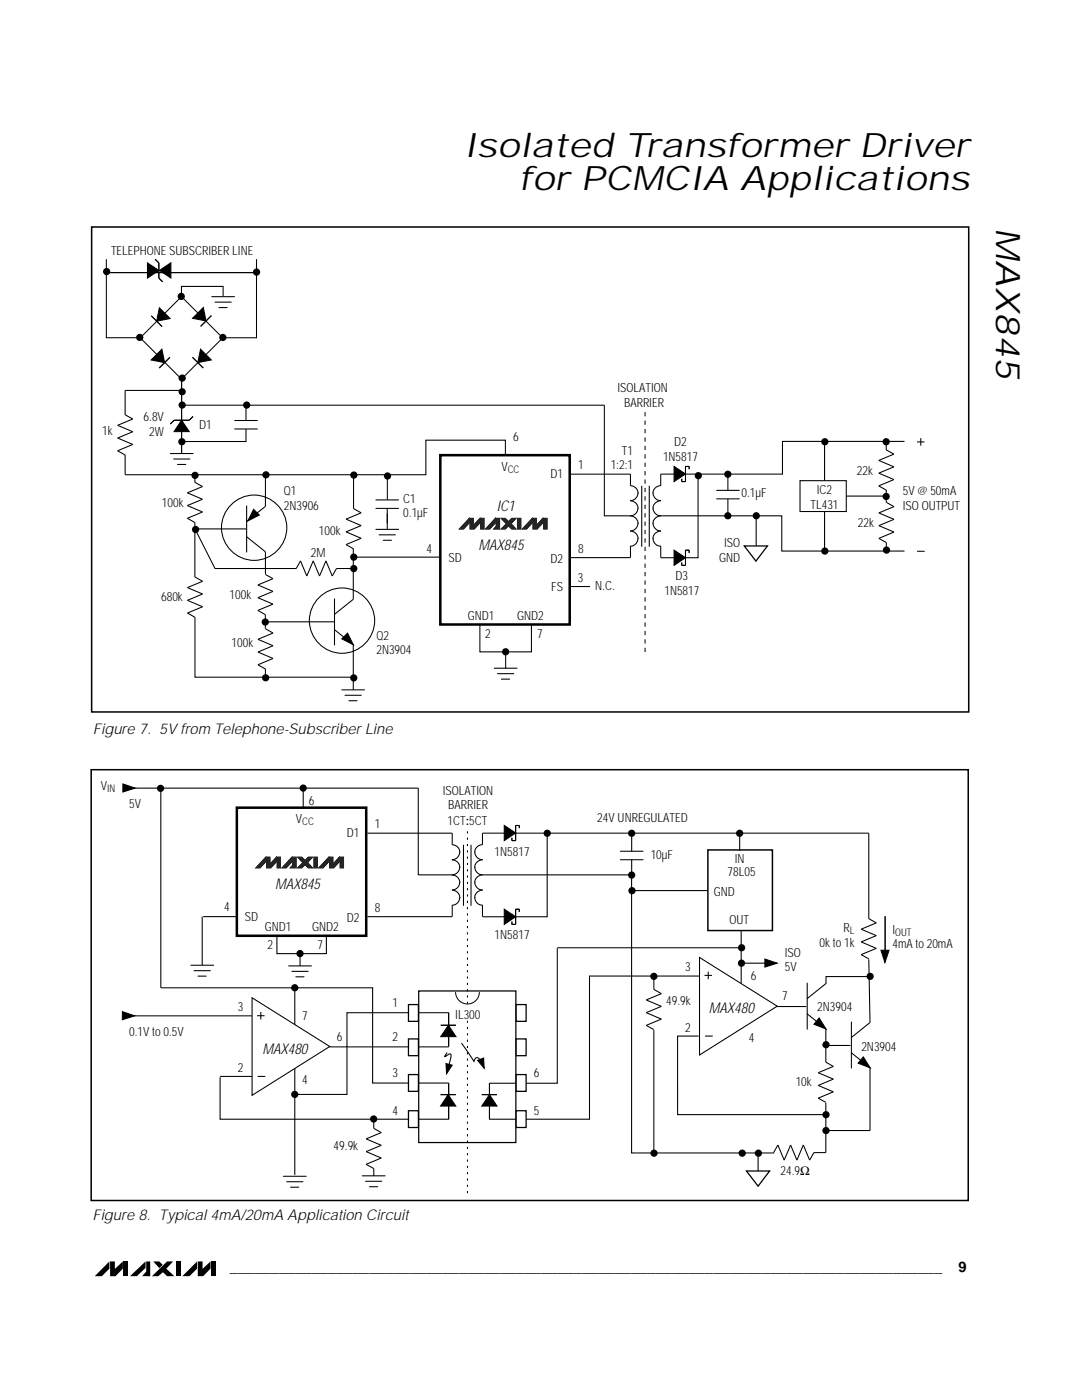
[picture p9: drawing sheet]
<svg xmlns="http://www.w3.org/2000/svg" width="216mm" height="279mm" viewBox="0 0 216 279" stroke-linecap="round" stroke-linejoin="round" font-family="sans-serif">
<path d="M21.8 251.7v1.5l-1.5 1.5h-1.4zM22 251.7l.9 .1v1.4l1.6-1.5v1.5l-1.5 1.5h-1zM24.7 251.8h.9v2.9h-.9zM26 254.7l3-3v1.3l-1.7 1.7zM29.2 251.7h.8v3h-1.6l.8-.9zM30.6 251.7h1.2l.7 .7-.7 .7zM30.3 254.7l3-3h1.2l-1.3 1.5 1.6 1.5h-1.5l-.8-.8-.9 .8zM35.1 251.8h1v2.9h-1zM39.3 251.7v1.5l-1.5 1.5h-1.4zM39.5 251.8h.9v1.4l1.6-1.5v1.5l-1.5 1.5h-1zM42.2 251.8h.9v2.9h-.9z" fill="#000"/>
<path d="M25 77.9h11.2M36.3 80.9h84.3M100.8 90.7v-2.9h-15.8v6.9h-60.1M180.5 88.1h-24.4v6.5h-24.3M150.9 103.1v5.8" fill="none" stroke="#000" stroke-width=".21"/>
<path d="M148.5 109h4.6l-2.3 3z" fill="#fff"/>
<path d="M148.5 109h4.6l-2.3 3z" fill="none" stroke="#000" stroke-width=".25"/>
<g fill="none" stroke="#000" stroke-width=".21">
<path d="M75 99.8h4.5M77.3 94.8v4.9M120.6 80.9v22l5.2 .1a1.58 1.58 0 0 1 1.5 1.5M125.8 99.9a1.58 1.58 0 0 1 1.5 1.5M125.8 96.9a1.58 1.58 0 0 1 1.5 1.5M125.8 94.6v2.3M127.3 98.4a1.54 1.54 0 0 1-1.5 1.5M128.1 96.9v12.2M129.6 96.9v12.2M130.3 98.4a1.49 1.49 0 0 0 1.5 1.5M131.8 99.9a1.53 1.53 0 0 0-1.5 1.5M131.8 96.9a1.53 1.53 0 0 0-1.5 1.5"/>
<path d="M131.8 94.6v2.3M134.5 93.1l2.3 1.5-2.3 1.5zM136 95.6v.5h.8M137.5 93.6v-.5h-.7v3M139.3 94.9v16.4h-7.5v-2.3a1.49 1.49 0 0 1-1.5-1.5M143 97.9h4.5M143 99.6h4.5M145.2 95v2.9M145.2 99.6v2.9M75 101.5h4.5M75 105.6h4.5M75.7 106.7h3.2"/>
<path d="M76.5 107.8h1.6M77.3 101.5v4.2M125.8 106a1.58 1.58 0 0 1 1.5 1.5M127.3 107.5a1.54 1.54 0 0 1-1.5 1.5v2.3M127.3 104.4a1.54 1.54 0 0 1-1.5 1.5M127.3 101.4a1.54 1.54 0 0 1-1.5 1.5M130.3 104.5a1.52 1.52 0 0 1 1.5-1.5l24.2-.1v7.1h24.5M130.3 104.4a1.49 1.49 0 0 0 1.5 1.5M130.3 101.4a1.49 1.49 0 0 0 1.5 1.5M131.8 106a1.53 1.53 0 0 0-1.5 1.5M134.5 109.8l2.3 1.5-2.3 1.5zM136 112.3v.5h.8"/>
<path d="M137.5 110.3v-.5h-.7v3"/>
</g>
<g fill="#000">
<path d="M136 95.6v.5zM136 96.1h.8zM134.5 93.1l2.3 1.5-2.3 1.5zM137.5 93.1v.5zM136.8 93.1h.7zM136 112.3v.5zM136 112.8h.8zM134.5 109.8l2.3 1.5-2.3 1.5zM137.5 109.8v.5zM136.8 109.8h.7z"/>
<circle cx="139.3" cy="94.9" r=".72"/>
<circle cx="145.2" cy="94.6" r=".72"/>
<circle cx="164.6" cy="88.2" r=".72"/>
<circle cx="176.8" cy="99.1" r=".72"/>
<circle cx="176.8" cy="88.2" r=".72"/>
<circle cx="145.2" cy="102.9" r=".72"/>
<circle cx="150.9" cy="102.9" r=".72"/>
<circle cx="164.6" cy="110" r=".72"/>
<circle cx="176.9" cy="109.8" r=".72"/>
</g>
<path d="M136.8 93.1v3M136.8 109.8v3" fill="none" stroke="#000" stroke-width=".2"/>
<path d="M87.9 90.8h25.8v33.8h-25.8z" fill="#fff"/>
<path d="M87.9 90.8h25.8v33.8h-25.8z" fill="none" stroke="#000" stroke-width=".5"/>
<path d="M68.2 137.7h4.5M68.8 138.8h3.3M69.6 139.8h1.7M98.6 133.4h4.6M99.3 134.4h3.2M100.1 135.5h1.6M100.9 130.2v3.2" fill="none" stroke="#000" stroke-width=".21"/>
<path d="M93.6 103.5v.8l-1.1 1.3h-.8z" fill="#231f20"/>
<path d="M93.6 103.5v.8l-1.1 1.3h-.8z" fill="none" stroke="#231f20" stroke-width=".2"/>
<path d="M93.6 103.5v.8l-1.1 1.3h-.8z" fill="#231f20"/>
<path d="M93.6 103.5v.8l-1.1 1.3h-.8z" fill="none" stroke="#231f20" stroke-width=".2"/>
<path d="M93.8 103.5h.7v1.4l1.3-1.4v.8l-1.2 1.3h-.8z" fill="#231f20"/>
<path d="M93.8 103.5h.7v1.4l1.3-1.4v.8l-1.2 1.3h-.8z" fill="none" stroke="#231f20" stroke-width=".2"/>
<path d="M93.8 103.5h.7v1.4l1.3-1.4v.8l-1.2 1.3h-.8z" fill="#231f20"/>
<path d="M93.8 103.5h.7v1.4l1.3-1.4v.8l-1.2 1.3h-.8z" fill="none" stroke="#231f20" stroke-width=".2"/>
<path d="M95.9 103.5h.7v2.1h-.7z" fill="#231f20"/>
<path d="M95.9 103.5h.7v2.1h-.7z" fill="none" stroke="#231f20" stroke-width=".2"/>
<path d="M95.9 103.5h.7v2.1h-.7z" fill="#231f20"/>
<path d="M95.9 103.5h.7v2.1h-.7z" fill="none" stroke="#231f20" stroke-width=".2"/>
<path d="M98.9 103.5v.8l-1.2 1.3h-.8z" fill="#231f20"/>
<path d="M98.9 103.5v.8l-1.2 1.3h-.8z" fill="none" stroke="#231f20" stroke-width=".2"/>
<path d="M98.9 103.5v.8l-1.2 1.3h-.8z" fill="#231f20"/>
<path d="M98.9 103.5v.8l-1.2 1.3h-.8z" fill="none" stroke="#231f20" stroke-width=".2"/>
<path d="M99 103.5h.7v2.1h-1.2l.5-.6z" fill="#231f20"/>
<path d="M99 103.5h.7v2.1h-1.2l.5-.6z" fill="none" stroke="#231f20" stroke-width=".2"/>
<path d="M99 103.5h.7v2.1h-1.2l.5-.6z" fill="#231f20"/>
<path d="M99 103.5h.7v2.1h-1.2l.5-.6z" fill="none" stroke="#231f20" stroke-width=".2"/>
<path d="M102.1 103.5h.8l-.9 1 .9 1.1h-.8l-.6-.7-.7 .7h-.8z" fill="#231f20"/>
<path d="M102.1 103.5h.8l-.9 1 .9 1.1h-.8l-.6-.7-.7 .7h-.8z" fill="none" stroke="#231f20" stroke-width=".2"/>
<path d="M102.1 103.5h.8l-.9 1 .9 1.1h-.8l-.6-.7-.7 .7h-.8z" fill="#231f20"/>
<path d="M102.1 103.5h.8l-.9 1 .9 1.1h-.8l-.6-.7-.7 .7h-.8z" fill="none" stroke="#231f20" stroke-width=".2"/>
<path d="M100 103.5h.8l.6 .5-.5 .4z" fill="#231f20"/>
<path d="M100 103.5h.8l.6 .5-.5 .4z" fill="none" stroke="#231f20" stroke-width=".2"/>
<path d="M100 103.5h.8l.6 .5-.5 .4z" fill="#231f20"/>
<path d="M100 103.5h.8l.6 .5-.5 .4z" fill="none" stroke="#231f20" stroke-width=".2"/>
<path d="M103.3 103.5h.6v2.1h-.6z" fill="#231f20"/>
<path d="M103.3 103.5h.6v2.1h-.6z" fill="none" stroke="#231f20" stroke-width=".2"/>
<path d="M103.3 103.5h.6v2.1h-.6z" fill="#231f20"/>
<path d="M103.3 103.5h.6v2.1h-.6z" fill="none" stroke="#231f20" stroke-width=".2"/>
<path d="M106.2 103.5v.8l-1.1 1.3h-.9z" fill="#231f20"/>
<path d="M106.2 103.5v.8l-1.1 1.3h-.9z" fill="none" stroke="#231f20" stroke-width=".2"/>
<path d="M106.2 103.5v.8l-1.1 1.3h-.9z" fill="#231f20"/>
<path d="M106.2 103.5v.8l-1.1 1.3h-.9z" fill="none" stroke="#231f20" stroke-width=".2"/>
<path d="M106.4 103.5h.6v1.4l1.3-1.4v.8l-1.1 1.3h-.8z" fill="#231f20"/>
<path d="M106.4 103.5h.6v1.4l1.3-1.4v.8l-1.1 1.3h-.8z" fill="none" stroke="#231f20" stroke-width=".2"/>
<path d="M106.4 103.5h.6v1.4l1.3-1.4v.8l-1.1 1.3h-.8z" fill="#231f20"/>
<path d="M106.4 103.5h.6v1.4l1.3-1.4v.8l-1.1 1.3h-.8z" fill="none" stroke="#231f20" stroke-width=".2"/>
<path d="M108.5 103.5h.7v2.1h-.7z" fill="#231f20"/>
<path d="M108.5 103.5h.7v2.1h-.7z" fill="none" stroke="#231f20" stroke-width=".2"/>
<path d="M108.5 103.5h.7v2.1h-.7z" fill="#231f20"/>
<path d="M108.5 103.5h.7v2.1h-.7z" fill="none" stroke="#231f20" stroke-width=".2"/>
<g fill="#000">
<path d="M29.4 52.5l2.3 1.5-2.3 1.5zM30.9 51.7l.8 .8zM31.8 54l2.3-1.5v3zM31.7 55.5l.7 .7zM30.2 63l2.1 2.2zM31.8 61.4l2.1 2.2-2.6 .5zM30.2 71.8l2.1-2.1 .5 2.7zM31.8 73.4l2.1-2.1zM38.4 71.3l2.1 2.1zM40 69.7l2.2 2.1-2.7 .6zM38.4 63.5l2.2-2.1 .5 2.6zM40 65.1l2.2-2.1z"/>
<path d="M34.7 83.9l-.7 .7zM36.2 83.9l1.6 2.2h-3.1zM38.5 83.1l-.7 .8zM50.6 101.7l1.1 1.1-2.2 1.2zM68.2 127.5l1.1-1.1 1.2 2.3z"/>
<circle cx="21.3" cy="54.2" r=".72"/>
<circle cx="36.2" cy="59.2" r=".72"/>
<circle cx="51.2" cy="54.3" r=".72"/>
<circle cx="27.9" cy="67.3" r=".72"/>
<circle cx="36.3" cy="75.5" r=".72"/>
<circle cx="36.3" cy="78.2" r=".72"/>
<circle cx="44.5" cy="67.3" r=".72"/>
<circle cx="36.3" cy="88.2" r=".72"/>
<circle cx="36.3" cy="80.8" r=".72"/>
<circle cx="38.9" cy="94.9" r=".72"/>
<circle cx="49.2" cy="80.8" r=".72"/>
<circle cx="53.1" cy="94.8" r=".72"/>
<circle cx="70.6" cy="94.8" r=".72"/>
<circle cx="77.3" cy="95" r=".72"/>
<circle cx="39" cy="105.7" r=".72"/>
<circle cx="70.6" cy="111.2" r=".72"/>
<circle cx="70.6" cy="113.5" r=".72"/>
<circle cx="52.9" cy="124.1" r=".72"/>
<circle cx="53" cy="135.3" r=".72"/>
<circle cx="70.6" cy="135.3" r=".72"/>
<circle cx="100.9" cy="130.1" r=".72"/>
</g>
<g fill="none" stroke="#000" stroke-width=".21">
<path d="M21.2 51.8v15.6h6.8M21.3 54.4h29.8M29.4 52.5l2.3 1.5-2.3 1.5zM30.9 51.7l.8 .8v3l.7 .7M31.8 54l2.3-1.5v3zM36.2 59.2l-8.2 8.2M42.3 59.2h4.5M44.5 59.2v-2h-8.3v2l8.2 8.2-8.2 8.2M51.2 51.8v15.6h-6.8M25 77.9v4.9M28 67.5l8.2 8.1M30.2 71.8l2.1-2.1 .5 2.7z"/>
<path d="M30.2 63l2.1 2.2M31.8 61.4l2.1 2.2-2.6 .5zM33.9 71.3l-2.1 2.1M36.2 75.6v14.8M38.4 71.3l2.1 2.1M38.4 63.5l2.2-2.1 .5 2.6zM40 69.7l2.2 2.1-2.7 .6zM42.2 63l-2.2 2.1M42.9 60.3h3.2M43.7 61.4h1.6M25 82.8l1.5 .8-3 1.3 3 1.3-3 1.2 3 1.3-3 1.3 1.5 .8v3.9M34 90.5h4.5"/>
<path d="M34.6 91.6h3.3M35.4 92.7h1.7M36.2 83.9l1.6 2.2h-3.1zM38.5 83.1l-.7 .8h-3.1l-.7 .7M38.9 94.8v1.5l1.5 .8-3 1.3 3 1.2-3 1.3 3 1.3-3 1.2 1.5 .9M46.8 83.9h4.6M46.8 85.6h4.6M49.1 85.6v2.5h-12.8M49.1 80.9v3M53 94.7v6.4l-3.8 3M70.5 94.8v6.7l1.6 .8-3.1 1.3 3.1 1.3-3.1 1.2 3.1 1.3-3.1 1.3 1.5 .8M113.9 94.6h11.9"/>
<path d="M159.6 95.9h9.3v6.2h-9.3zM164.5 88.3v7.6M168.9 99h7.9M176.8 88.2v1.6l1.6 .8-3.1 1.3 3.1 1.3-3.1 1.2 3.1 1.3-3.1 1.3 1.5 .8M176.8 97.8v2.5l1.6 .8-3 1.3 3 1.2-3 1.3 3 1.3-3 1.2 1.5 .9v1.7M183 88.2h1.5M183.7 87.4v1.5M38.9 104.3v10.9M38.9 115.2l1.5 .8-3 1.3 3 1.2-3 1.3 3 1.3-3 1.2 1.5 .9M49.2 105.6h-10.3l4 7.9h16.2M49.2 107.1l3.8 3v4.4M49.2 100.9v9.3"/>
<path d="M50.6 101.7l1.1 1.1-2.2 1.2zM52.9 114.6l1.6 .9-3.1 1.2 3.1 1.3-3.1 1.3 3.1 1.3-3.1 1.2 1.5 .9v2.8M59.1 113.5l.9-1.6 1.2 3.1 1.3-3.1 1.3 3.1 1.2-3.1 1.3 3.1 .8-1.5M66.7 119.5v9.3M67.1 113.5h3.5M70.5 109.5v10.1l-3.8 3M70.8 111.2h17.1M113.8 117.1h3.9M113.9 111.3h11.9M164.5 102.2v7.8M183 110h1.5M38.9 123.2v11.9h31.6"/>
<path d="M53 125.5l1.5 .8-3 1.3 3 1.3-3 1.2 3 1.3-3 1.3 1.5 .8v1.6M53 124.1h13.7M66.7 125.6l3.8 3.1v9M68.2 127.5l1.1-1.1 1.2 2.3zM95.8 124.7v5.4h10.2v-5.4M58.8 197.4v37.1"/>
<circle cx="50.7" cy="105.3" r="6.5"/>
<circle cx="68.3" cy="123.9" r="6.5"/>
</g>
<path d="M21.3 54.4h29.8M31.7 52.5v3M36.2 75.6v14.8M34.7 83.9h3.1" fill="none" stroke="#000" stroke-width=".2"/>
<path d="M128.7 82.3v48.7" fill="none" stroke="#000" stroke-width=".21" stroke-dasharray=".8 .8 .8 .8 .8" stroke-linecap="butt"/>
<path d="M18.3 45.3h175v96.8h-175z" fill="none" stroke="#000" stroke-width=".3"/>
<path d="M83.5 197.8h19.4v30.2h-19.4z" fill="#fff"/>
<path d="M83.5 197.8h19.4v30.2h-19.4z" fill="none" stroke="#000" stroke-width=".25"/>
<path d="M27 157.3h56.5M96.3 166.3h77.1M151.3 230.2v3.5" fill="none" stroke="#000" stroke-width=".21"/>
<path d="M148.9 233.7h4.7l-2.3 3z" fill="#fff"/>
<path d="M148.9 233.7h4.7l-2.3 3z" fill="none" stroke="#000" stroke-width=".25"/>
<g fill="none" stroke="#000" stroke-width=".21">
<path d="M83.5 157.3v17.3h6.7a1.53 1.53 0 0 0 1.5-1.6M90.2 177.6a1.58 1.58 0 0 1 1.6 1.5h-.1a1.54 1.54 0 0 1-1.5 1.5v2.3M90.2 174.6a1.58 1.58 0 0 1 1.6 1.5M90.2 171.6a1.58 1.58 0 0 1 1.6 1.5M90.2 166.3v2.3a1.58 1.58 0 0 1 1.6 1.5M91.7 176.1a1.53 1.53 0 0 1-1.5 1.5M91.7 170a1.54 1.54 0 0 1-1.5 1.6M92.5 168.6v12.2M94 168.6v12.2M94.8 179.1a1.49 1.49 0 0 0 1.5 1.5v2.3M94.8 176.1a1.49 1.49 0 0 0 1.5 1.5M94.8 173a1.49 1.49 0 0 0 1.5 1.6h29.7"/>
<path d="M94.8 170a1.49 1.49 0 0 0 1.5 1.6M96.3 177.6a1.53 1.53 0 0 0-1.6 1.5M96.3 174.6a1.53 1.53 0 0 0-1.6 1.5M96.3 171.6a1.53 1.53 0 0 0-1.6 1.5M96.3 166.3v2.3a1.53 1.53 0 0 0-1.6 1.5M100.6 164.7l2.3 1.5-2.3 1.6zM102.1 167.2v.6h.8M103.6 165.3v-.6h-.7v3.1M109.2 166.7v16.3h-12.9M123.8 169.9h4.5M123.8 171.6h4.5M126 167v2.9"/>
<path d="M126 171.6v3M100.6 181.5l2.3 1.5-2.3 1.5zM102.1 183.9v.6h.8M103.6 182v-.5h-.7v3"/>
</g>
<g fill="#000">
<path d="M102.1 167.2v.6zM102.1 167.8h.8zM100.6 164.7l2.3 1.5-2.3 1.6zM103.6 164.7v.6zM102.9 164.7h.7zM102.1 183.9v.6zM102.1 184.5h.8zM100.6 181.5l2.3 1.5-2.3 1.5zM103.6 181.5v.5zM102.9 181.5h.7z"/>
<circle cx="109.2" cy="166.3" r=".72"/>
<circle cx="126" cy="166.3" r=".72"/>
<circle cx="151.3" cy="230.1" r=".72"/>
</g>
<path d="M102.9 164.7v3.1M102.9 181.5v3" fill="none" stroke="#000" stroke-width=".2"/>
<path d="M47.3 161.2h25.8v25.6h-25.8z" fill="#fff"/>
<path d="M47.3 161.2h25.8v25.6h-25.8z" fill="none" stroke="#000" stroke-width=".5"/>
<path d="M57.6 192.8h4.5M58.3 193.9h3.2M59 194.9h1.7M59.9 190.4v2.4" fill="none" stroke="#000" stroke-width=".21"/>
<path d="M53 171.1v.9l-1.1 1.2h-.8z" fill="#231f20"/>
<path d="M53 171.1v.9l-1.1 1.2h-.8z" fill="none" stroke="#231f20" stroke-width=".2"/>
<path d="M53 171.1v.9l-1.1 1.2h-.8z" fill="#231f20"/>
<path d="M53 171.1v.9l-1.1 1.2h-.8z" fill="none" stroke="#231f20" stroke-width=".2"/>
<path d="M53.2 171.1h.7v1.4l1.3-1.4v.9l-1.2 1.2h-.8z" fill="#231f20"/>
<path d="M53.2 171.1h.7v1.4l1.3-1.4v.9l-1.2 1.2h-.8z" fill="none" stroke="#231f20" stroke-width=".2"/>
<path d="M53.2 171.1h.7v1.4l1.3-1.4v.9l-1.2 1.2h-.8z" fill="#231f20"/>
<path d="M53.2 171.1h.7v1.4l1.3-1.4v.9l-1.2 1.2h-.8z" fill="none" stroke="#231f20" stroke-width=".2"/>
<path d="M55.3 171.1h.7v2.1h-.7z" fill="#231f20"/>
<path d="M55.3 171.1h.7v2.1h-.7z" fill="none" stroke="#231f20" stroke-width=".2"/>
<path d="M55.3 171.1h.7v2.1h-.7z" fill="#231f20"/>
<path d="M55.3 171.1h.7v2.1h-.7z" fill="none" stroke="#231f20" stroke-width=".2"/>
<path d="M58.2 171.1v.9l-1.1 1.2h-.8z" fill="#231f20"/>
<path d="M58.2 171.1v.9l-1.1 1.2h-.8z" fill="none" stroke="#231f20" stroke-width=".2"/>
<path d="M58.2 171.1v.9l-1.1 1.2h-.8z" fill="#231f20"/>
<path d="M58.2 171.1v.9l-1.1 1.2h-.8z" fill="none" stroke="#231f20" stroke-width=".2"/>
<path d="M58.4 171.1h.7v2.1h-1.2l.5-.5z" fill="#231f20"/>
<path d="M58.4 171.1h.7v2.1h-1.2l.5-.5z" fill="none" stroke="#231f20" stroke-width=".2"/>
<path d="M58.4 171.1h.7v2.1h-1.2l.5-.5z" fill="#231f20"/>
<path d="M58.4 171.1h.7v2.1h-1.2l.5-.5z" fill="none" stroke="#231f20" stroke-width=".2"/>
<path d="M61.5 171.1h.8l-.9 1 .9 1.1h-.8l-.6-.7-.7 .7h-.8z" fill="#231f20"/>
<path d="M61.5 171.1h.8l-.9 1 .9 1.1h-.8l-.6-.7-.7 .7h-.8z" fill="none" stroke="#231f20" stroke-width=".2"/>
<path d="M61.5 171.1h.8l-.9 1 .9 1.1h-.8l-.6-.7-.7 .7h-.8z" fill="#231f20"/>
<path d="M61.5 171.1h.8l-.9 1 .9 1.1h-.8l-.6-.7-.7 .7h-.8z" fill="none" stroke="#231f20" stroke-width=".2"/>
<path d="M59.4 171.1h.8l.6 .5-.5 .4z" fill="#231f20"/>
<path d="M59.4 171.1h.8l.6 .5-.5 .4z" fill="none" stroke="#231f20" stroke-width=".2"/>
<path d="M59.4 171.1h.8l.6 .5-.5 .4z" fill="#231f20"/>
<path d="M59.4 171.1h.8l.6 .5-.5 .4z" fill="none" stroke="#231f20" stroke-width=".2"/>
<path d="M62.7 171.1h.6v2.1h-.6z" fill="#231f20"/>
<path d="M62.7 171.1h.6v2.1h-.6z" fill="none" stroke="#231f20" stroke-width=".2"/>
<path d="M62.7 171.1h.6v2.1h-.6z" fill="#231f20"/>
<path d="M62.7 171.1h.6v2.1h-.6z" fill="none" stroke="#231f20" stroke-width=".2"/>
<path d="M65.6 171.1v.9l-1.1 1.2h-.9z" fill="#231f20"/>
<path d="M65.6 171.1v.9l-1.1 1.2h-.9z" fill="none" stroke="#231f20" stroke-width=".2"/>
<path d="M65.6 171.1v.9l-1.1 1.2h-.9z" fill="#231f20"/>
<path d="M65.6 171.1v.9l-1.1 1.2h-.9z" fill="none" stroke="#231f20" stroke-width=".2"/>
<path d="M65.8 171.1h.6v1.4l1.3-1.4v.9l-1.1 1.2h-.8z" fill="#231f20"/>
<path d="M65.8 171.1h.6v1.4l1.3-1.4v.9l-1.1 1.2h-.8z" fill="none" stroke="#231f20" stroke-width=".2"/>
<path d="M65.8 171.1h.6v1.4l1.3-1.4v.9l-1.1 1.2h-.8z" fill="#231f20"/>
<path d="M65.8 171.1h.6v1.4l1.3-1.4v.9l-1.1 1.2h-.8z" fill="none" stroke="#231f20" stroke-width=".2"/>
<path d="M67.9 171.1h.6v2.1h-.6z" fill="#231f20"/>
<path d="M67.9 171.1h.6v2.1h-.6z" fill="none" stroke="#231f20" stroke-width=".2"/>
<path d="M67.9 171.1h.6v2.1h-.6z" fill="#231f20"/>
<path d="M67.9 171.1h.6v2.1h-.6z" fill="none" stroke="#231f20" stroke-width=".2"/>
<g fill="#000">
<path d="M163.4 203.2l1.4 2.2-2.4-1z"/>
<circle cx="59.9" cy="190.3" r=".72"/>
</g>
<path d="M73.3 166.3h16.9M40.5 182.9h6.9M55.3 186.9v3.4h9.8v-3.4M73.3 182.9h16.9M161.1 196.1v9.4M161 202.3l3.8 3M163.4 203.2l1.4 2.2-2.4-1z" fill="none" stroke="#000" stroke-width=".21"/>
<path d="M92.1 208.2l3.9 3.6-.1-.1a.72 .72 0 0 0-1-.5l-.3 .6z" fill="#fff"/>
<path d="M65.7 208.9h23.9M89.5 208.9v-6.8h-20.3v16.3h-9.9M92.1 208.2l2.5 3.6 .3-.6a.78 .78 0 0 1 1.1 .6M95.3 211.6l1.2-.4 .1 2z" fill="none" stroke="#000" stroke-width=".21"/>
<path d="M95.3 211.6l1.2-.4 .1 2z" fill="#000"/>
<path d="M89.5 202.1v6.8" fill="none" stroke="#000" stroke-width=".2"/>
<path d="M141.2 169.6h12.9v16.1h-12.9z" fill="#fff"/>
<path d="M141.2 169.6h12.9v16.1h-12.9z" fill="none" stroke="#000" stroke-width=".29"/>
<path d="M26.9 202.7h23.7M43.9 214.8h6.7M154.4 230l.8-1.5 1.3 3 1.3-3 1.2 3 1.3-3 1.3 3 .8-1.5h2.4" fill="none" stroke="#000" stroke-width=".21"/>
<circle cx="173.6" cy="194.9" r=".72" fill="#000"/>
<path d="M50.3 199.1l15.5 9.8-15.5 9.7z" fill="#fff"/>
<g fill="none" stroke="#000" stroke-width=".21">
<path d="M60.5 157.7v3.6M32.1 197.1h42.3v19h15.2M38.1 192.6h4.5M38.7 193.7h3.3M39.5 194.8h1.6M40.4 182.9v9.8M50.3 199.1l15.5 9.8-15.5 9.7zM111.2 189.2v27h-13.5v7.2M111.2 189.1h36.9M117.5 194.8h22.2M117.6 194.8v28.6h-20M147.9 192.2h7.2"/>
<path d="M43.9 215v8.4h45.7l-.1-7.2M51.3 202.7h1.5M51.4 214.8h1.5M52 202v1.5M87.9 218.5h3M96.1 218.5h3.1"/>
</g>
<circle cx="60.5" cy="157.3" r=".72" fill="#000"/>
<path d="M87.9 218.5h3M89.5 216.2v7.2M96.1 218.5h3.1M97.7 216.2v7.2" fill="none" stroke="#000" stroke-width=".2"/>
<path d="M81.5 200.5h2v3.3h-2z" fill="#fff"/>
<path d="M81.5 200.5h2v3.3h-2z" fill="none" stroke="#000" stroke-width=".25"/>
<path d="M81.5 207.3h2v3.4h-2z" fill="#fff"/>
<path d="M81.5 207.3h2v3.4h-2z" fill="none" stroke="#000" stroke-width=".25"/>
<path d="M81.5 214.5h2v3.3h-2z" fill="#fff"/>
<path d="M81.5 214.5h2v3.3h-2z" fill="none" stroke="#000" stroke-width=".25"/>
<path d="M81.5 221.7h2v3.3h-2z" fill="#fff"/>
<path d="M81.5 221.7h2v3.3h-2z" fill="none" stroke="#000" stroke-width=".25"/>
<path d="M103 200.5h2v3.3h-2z" fill="#fff"/>
<path d="M103 200.5h2v3.3h-2z" fill="none" stroke="#000" stroke-width=".25"/>
<path d="M103 207.3h2v3.4h-2z" fill="#fff"/>
<path d="M103 207.3h2v3.4h-2z" fill="none" stroke="#000" stroke-width=".25"/>
<path d="M103 214.5h2v3.3h-2z" fill="#fff"/>
<path d="M103 214.5h2v3.3h-2z" fill="none" stroke="#000" stroke-width=".25"/>
<path d="M103 221.7h2v3.3h-2z" fill="#fff"/>
<path d="M103 221.7h2v3.3h-2z" fill="none" stroke="#000" stroke-width=".25"/>
<path d="M89.2 210.1l-.5 .7 1.1-.5a1.85 1.85 0 0 1-.1 1.9l-.2 .6z" fill="#fff"/>
<path d="M89 212.3l1.2 .3-1.1 1.7zM89.2 210.1l-.5 .7 1.1-.5a1.85 1.85 0 0 1-.1 1.9l-.2 .6M139.4 206.8h-4.2v15.6h29.5M155 200.9h5.9M164.8 225.6h8.8" fill="none" stroke="#000" stroke-width=".21"/>
<path d="M89 212.3l1.2 .3-1.1 1.7z" fill="#000"/>
<path d="M90.9 198a2.37 2.37 0 0 0 2.4 2.4 2.37 2.37 0 0 0 2.4-2.4" fill="none" stroke="#000" stroke-width=".2"/>
<path d="M139.6 191.1l15.5 9.7-15.5 9.7z" fill="#fff"/>
<g fill="none" stroke="#000" stroke-width=".21">
<path d="M24.5 156.5l2.5 .8-2.5 .8zM32.1 157.7v39.4M126 174.6v55.5h28.5M126.2 177.7h15M147.6 166.5v3.3M173.4 166.3v17.1M130.5 194.9v2.6l1.5 .8-3.1 1.3 3.1 1.2-3.1 1.3 3.1 1.3-3.1 1.2 1.6 .9M139.6 191.1l15.5 9.7-15.5 9.7zM140.6 194.7h1.5M141.3 193.9v1.5M147.9 185.7v10.6M152.6 191.4l2.5 .8-2.5 .8z"/>
<path d="M173.4 183.3l1.5 .9-3.1 1.2 3.1 1.3-3.1 1.3 3.1 1.3-3.1 1.2 1.6 .9M173.4 191.5l.2 12.5M173.7 194.9h-8.9v1.4l-3.8 3M175.8 189.6h1.6l-.8 2.5zM176.6 182.9v7.6M24.4 201.9l2.5 .8-2.5 .8zM88 204.6h3M89.4 218.5l1.5 2.2h-3zM89.5 204.6l1.5 2.3h-3zM97.7 218.5l1.5 2.2h-3.1zM130.5 205.6v24.5M140.7 206.8h1.5"/>
<path d="M164.7 208.6h5M164.8 205.3v6.7l1.5 .8-3 1.3 3 1.3-3 1.2 3 1.3-3 1.3 1.5 .8M169.9 210.1l3.7 3M169.9 203.9v9.3M172.3 210.9l1.3 2.2-2.4-.9zM173.6 213.1v12.5M173.6 204l-3.7 3.1M56.5 234.8h4.6M57.2 235.8h3.2M58 236.9h1.6M72.3 234.7h4.5M72.9 235.8h3.3"/>
<path d="M73.7 236.8h1.7M74.6 223.4v1.8l1.5 .8-3 1.3 3 1.3-3 1.2 3 1.3-3 1.3 1.5 .8v1.5M164.8 220.1v9.9"/>
</g>
<g fill="#000">
<path d="M24.5 156.5l2.5 .8-2.5 .8zM152.6 191.4l2.5 .8-2.5 .8zM175.8 189.6h1.6l-.8 2.5zM24.4 201.9l2.5 .8-2.5 .8zM89.4 218.5l1.5 2.2h-3zM89.5 204.6l1.5 2.3h-3zM97.7 218.5l1.5 2.2h-3.1zM172.3 210.9l1.3 2.2-2.4-.9z"/>
<circle cx="32" cy="157.3" r=".72"/>
<circle cx="126" cy="174.6" r=".72"/>
<circle cx="126.1" cy="177.8" r=".72"/>
<circle cx="147.6" cy="166.3" r=".72"/>
<circle cx="58.8" cy="197.1" r=".72"/>
<circle cx="130.5" cy="194.9" r=".72"/>
<circle cx="148" cy="192.2" r=".72"/>
<circle cx="148" cy="189.1" r=".72"/>
<circle cx="58.8" cy="218.4" r=".72"/>
<circle cx="164.8" cy="208.5" r=".72"/>
<circle cx="74.6" cy="223.3" r=".72"/>
<circle cx="130.5" cy="230.1" r=".72"/>
<circle cx="148.1" cy="230.1" r=".72"/>
<circle cx="164.8" cy="222.5" r=".72"/>
<circle cx="164.8" cy="225.6" r=".72"/>
</g>
<path d="M93.3 165.9v72.3" fill="none" stroke="#000" stroke-width=".21" stroke-dasharray=".4 .8 .4 .8 .4 .8" stroke-linecap="butt"/>
<path d="M176.6 182.9v7.6M88 204.6h3" fill="none" stroke="#000" stroke-width=".2"/>
<path d="M90.7 201.1h5.4v2.5h-5.4z" fill="#fff"/>
<path d="M90.7 201.1h5.4v2.5h-5.4z" fill="none" stroke="#fff" stroke-width=".21"/>
<path d="M18.2 153.6h175v86h-175z" fill="none" stroke="#000" stroke-width=".3"/>
<g font-size="6.8">
<text x="92.6" y="31.3">Isolated Transformer Driver</text>
<text x="103.6" y="38">for PCMCIA Applications</text>
<text x="198.8" y="45.6" transform="rotate(90 198.8 45.6)">MAX845</text>
</g>
<g font-size="3">
<text x="99.1" y="102">IC1</text>
<text x="95.5" y="109.7">MAX845</text>
<text x="18.6" y="146.6">Figure 7. 5V from Telephone-Subscriber Line</text>
<text x="54.9" y="177.3">MAX845</text>
<text x="141.5" y="202.2">MAX480</text>
<text x="52.4" y="210.3">MAX480</text>
<text x="18.5" y="243.5">Figure 8. Typical 4mA/20mA Application Circuit</text>
</g>
<g font-size="2.9">
<text x="45.9" y="253.8">_______________________________________________________________________________________</text>
<text x="191.3" y="253.8">9</text>
</g>
<g font-size="2.5">
<text x="22.2" y="50.8">TELEPHONE SUBSCRIBER LINE</text>
<text x="123.2" y="78.2">ISOLATION</text>
<text x="124.5" y="81.2">BARRIER</text>
<text x="20.4" y="86.8">1k</text>
<text x="28.7" y="84.1">6.8V</text>
<text x="29.8" y="87">2W</text>
<text x="39.7" y="85.6">D1</text>
<text x="102.4" y="88.1">6</text>
<text x="134.5" y="89">D2</text>
<text x="100.1" y="94">V</text>
<text x="109.8" y="95.5">D1</text>
<text x="115.4" y="93.6">1</text>
<text x="121.9" y="93.7">1:2:1</text>
<text x="124.1" y="90.8">T1</text>
<text x="132.3" y="91.9">1N5817</text>
<text x="171" y="94.8">22k</text>
<text x="32.3" y="101.2">100k</text>
<text x="56.6" y="98.9">Q1</text>
<text x="56.6" y="101.8">2N3906</text>
<text x="80.5" y="100.3">C1</text>
<text x="147.9" y="99.1">0.1µF</text>
<text x="161.7" y="101.5">TL431</text>
<text x="163" y="98.6">IC2</text>
<text x="180.1" y="98.8">5V @ 50mA</text>
<text x="180.1" y="101.7">ISO OUTPUT</text>
<text x="63.6" y="106.7">100k</text>
<text x="80.5" y="103.3">0.1µF</text>
<text x="171.2" y="105.1">22k</text>
<text x="62" y="111.3">2M</text>
<text x="85.1" y="110.3">4</text>
<text x="89.5" y="112.2">SD</text>
<text x="109.8" y="112.3">D2</text>
<text x="115.4" y="110.4">8</text>
<text x="143.5" y="112.1">GND</text>
<text x="144.5" y="109.2">ISO</text>
<text x="32.2" y="119.9">680k</text>
<text x="45.8" y="119.6">100k</text>
<text x="110" y="117.9">FS</text>
<text x="115.3" y="116.1">3</text>
<text x="118.8" y="117.8">N.C.</text>
<text x="132.6" y="118.8">1N5817</text>
<text x="134.8" y="115.8">D3</text>
<text x="93.3" y="123.6">GND1</text>
<text x="103.2" y="123.6">GND2</text>
<text x="46.2" y="129.1">100k</text>
<text x="75.1" y="127.7">Q2</text>
<text x="75.1" y="130.6">2N3904</text>
<text x="96.8" y="127.4">2</text>
<text x="107.2" y="127.4">7</text>
<text x="20.1" y="157.7">V</text>
<text x="25.8" y="161.3">5V</text>
<text x="61.6" y="160.6">6</text>
<text x="88.4" y="158.6">ISOLATION</text>
<text x="89.4" y="161.5">BARRIER</text>
<text x="59" y="164.3">V</text>
<text x="69.2" y="167.1">D1</text>
<text x="74.8" y="165.2">1</text>
<text x="89.3" y="164.6">1CT:5CT</text>
<text x="119.2" y="164">24V UNREGULATED</text>
<text x="98.7" y="170.9">1N5817</text>
<text x="129.8" y="171.5">10µF</text>
<text x="146.6" y="172.3">IN</text>
<text x="142.4" y="178.8">GND</text>
<text x="145.2" y="174.8">78L05</text>
<text x="44.7" y="181.8">4</text>
<text x="48.9" y="183.7">SD</text>
<text x="52.8" y="185.8">GND1</text>
<text x="62.3" y="185.8">GND2</text>
<text x="69.2" y="183.9">D2</text>
<text x="74.8" y="182">8</text>
<text x="145.6" y="184.5">OUT</text>
<text x="53.4" y="189.4">2</text>
<text x="63.4" y="189.4">7</text>
<text x="98.7" y="187.5">1N5817</text>
<text x="156.6" y="190.9">ISO</text>
<text x="163.5" y="189">0k to 1k</text>
<text x="168.3" y="186">R</text>
<text x="178.1" y="189.3">4mA to 20mA</text>
<text x="178.1" y="186.3">I</text>
<text x="136.7" y="193.7">3</text>
<text x="149.8" y="195.6">6</text>
<text x="156.6" y="193.8">5V</text>
<text x="47.4" y="201.8">3</text>
<text x="60.3" y="203.5">7</text>
<text x="78.3" y="201">1</text>
<text x="90.9" y="203.3">IL300</text>
<text x="132.9" y="200.6">49.9k</text>
<text x="156.1" y="199.6">7</text>
<text x="163.1" y="201.8">2N3904</text>
<text x="25.8" y="206.7">0.1V to 0.5V</text>
<text x="67.2" y="207.7">6</text>
<text x="78.3" y="207.7">2</text>
<text x="136.7" y="205.9">2</text>
<text x="149.4" y="208">4</text>
<text x="171.9" y="209.7">2N3904</text>
<text x="47.4" y="214">2</text>
<text x="78.3" y="214.9">3</text>
<text x="106.5" y="214.9">6</text>
<text x="60.3" y="216.3">4</text>
<text x="158.8" y="216.7">10k</text>
<text x="78.3" y="222.5">4</text>
<text x="106.5" y="222.5">5</text>
<text x="66.6" y="229.5">49.9k</text>
<text x="155.8" y="234.4">24.9Ω</text>
</g>
<g font-size="2.1">
<text x="101.3" y="94.5">CC</text>
<text x="21.4" y="158.1">IN</text>
<text x="60.3" y="164.7">CC</text>
<text x="169.6" y="186.5">L</text>
<text x="178.6" y="186.8">OUT</text>
</g>
</svg>
